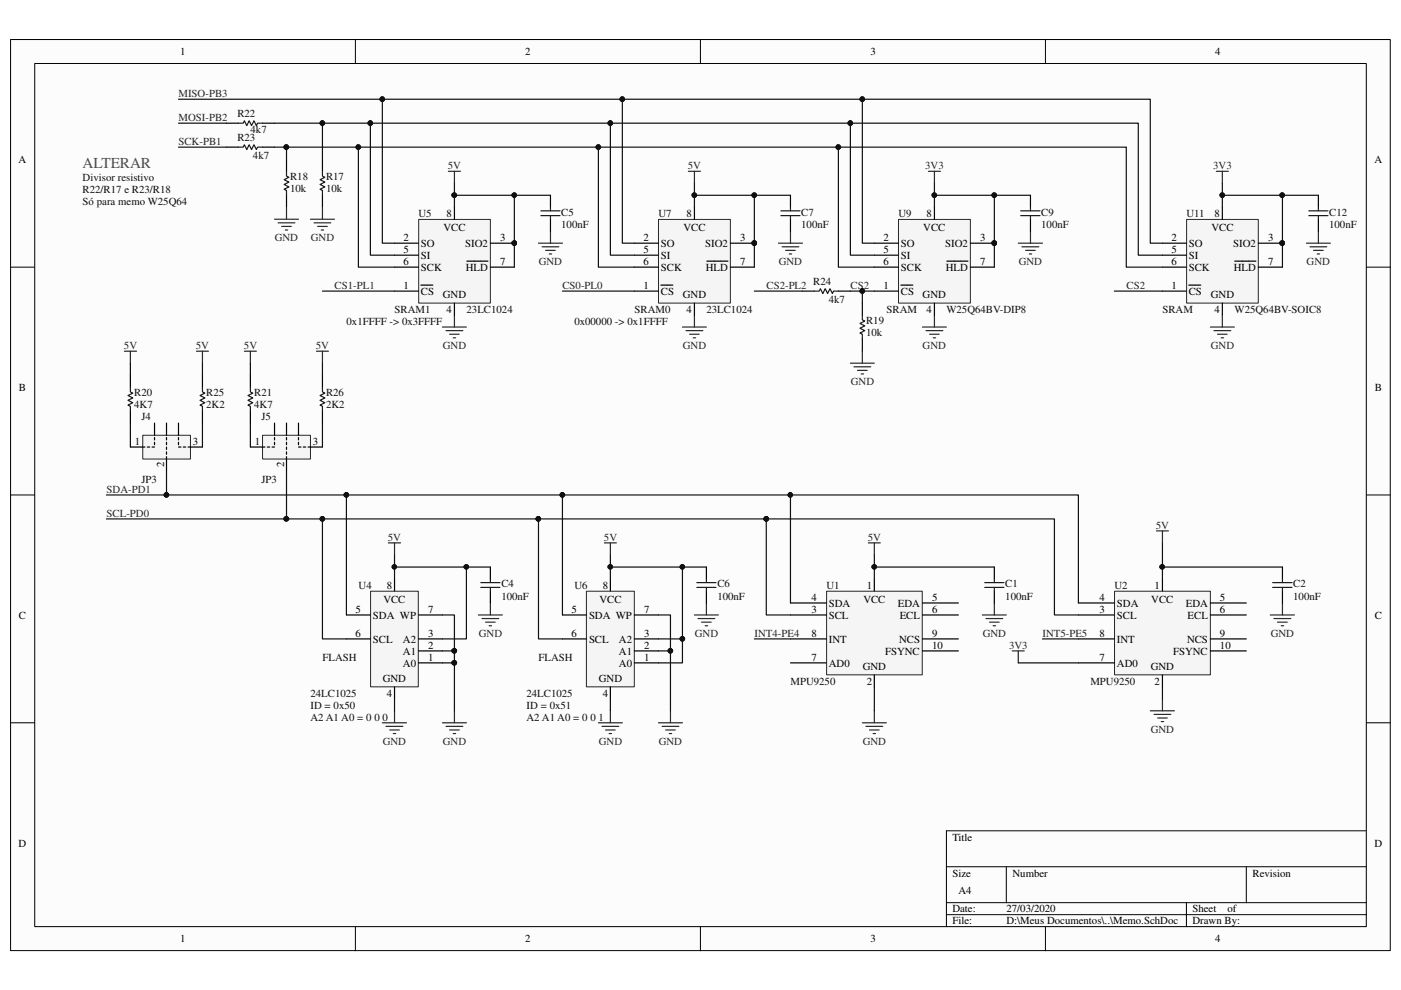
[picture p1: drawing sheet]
<svg xmlns="http://www.w3.org/2000/svg" width="297mm" height="210mm" viewBox="0 0 297 210" stroke-linecap="round" stroke-linejoin="round" font-family="sans-serif">
<path d="M2.3 8.4h292.5v193.1h-292.5z" fill="#fcfcfc"/>
<path d="M2.2 8.4h292.6v193.1h-292.6z" fill="none" stroke="#000" stroke-width=".21"/>
<path d="M7.4 13.5h282.3v183h-282.3z" fill="#fcfcfc"/>
<g fill="none" stroke="#000" stroke-width=".21">
<path d="M7.4 13.5h282.3v183h-282.3zM75.3 8.3v5.1M148.5 8.3v5.1M221.7 8.3v5.1M2.2 56.6h5.1M289.7 56.6h5.1M2.2 104.9h5.1M289.7 104.9h5.1M2.2 153.2h5.1M289.7 153.2h5.1M289.7 176.1h-89v20.4M75.3 196.5v5.1"/>
<path d="M148.5 196.5v5.1M200.7 183.8h89M200.7 191.4h89M200.7 193.9h89M213.4 183.8v7.6M221.7 196.5v5.1M251.5 191.4v5.1M264.2 183.8v7.6"/>
</g>
<g fill="none" stroke="#262626" stroke-width=".25">
<path d="M95.1 36.3h2.5M96.3 36.3v2.6M146 36.3h2.5M147.2 36.3v2.6M196.8 36.3h2.6M198.1 36.3v2.6M58.2 46.5h5.1M59 47.2h3.5M59.7 48h2.1M60.5 48.8h.5M60.7 43.9v2.6M65.8 46.5h5.1"/>
<path d="M66.6 47.2h3.5M67.3 48h2.1M68.1 48.8h.5M68.4 43.9v2.6M114.2 51.6h5M114.9 52.3h3.6M115.7 53.1h2M116.5 53.8h.5M116.7 49v2.6M165.1 51.6h5M165.8 52.3h3.6M166.6 53.1h2"/>
<path d="M167.3 53.8h.5M167.6 49v2.6M215.9 51.6h5.1M216.7 52.3h3.6M217.5 53.1h2M218.2 53.8h.5M218.5 49v2.6M26.4 74.5h2.6M27.6 74.5v2.5M41.7 74.5h2.5M42.9 74.5v2.5M51.8 74.5h2.6"/>
<path d="M53.1 74.5v2.5M67.1 74.5h2.5M68.4 74.5v2.5M93.8 69.3h5.1M94.6 70.1h3.5M95.3 70.9h2.1M96.1 71.6h.5M96.3 66.8v2.5M144.7 69.3h5.1M145.5 70.1h3.5M146.2 70.9h2M147 71.6h.5"/>
<path d="M147.2 66.8v2.5M180.3 77h5.1M181.1 77.8h3.5M181.8 78.5h2.1M182.6 79.3h.5M182.8 74.5v2.5M195.6 69.3h5.1M196.3 70.1h3.6M197.1 70.9h2M197.9 71.6h.5M198.1 66.8v2.5M82.3 115.1h2.6"/>
<path d="M83.6 115.1v2.6M128.1 115.1h2.6M129.4 115.1v2.6M184.1 115.1h2.5M185.4 115.1v2.6M245.2 112.6h2.5M246.5 112.6v2.5M101.4 130.4h5.1M102.2 131.1h3.5M103 131.9h2M103.7 132.7h.5M104 127.8v2.6"/>
<path d="M147.2 130.4h5.1M148 131.1h3.5M148.8 131.9h2M149.5 132.7h.5M149.8 127.8v2.6M208.3 130.4h5.1M209 131.1h3.6M209.8 131.9h2M210.6 132.7h.5M210.8 127.8v2.6M214.6 138h2.6M215.9 138v2.5"/>
<path d="M269.3 130.4h5.1M270.1 131.1h3.6M270.8 131.9h2.1M271.6 132.7h.6M271.9 127.8v2.6M81.1 153.2h5.1M81.8 154h3.6M82.6 154.8h2.1M83.4 155.5h.5M83.6 150.7v2.5M93.8 153.2h5.1M94.6 154h3.5"/>
<path d="M95.3 154.8h2.1M96.1 155.5h.5M96.3 150.7v2.5M126.9 153.2h5M127.6 154h3.6M128.4 154.8h2M129.2 155.5h.5M129.4 150.7v2.5M139.6 153.2h5.1M140.4 154h3.5M141.1 154.8h2.1M141.9 155.5h.5"/>
<path d="M142.2 150.7v2.5M182.8 153.2h5.1M183.6 154h3.6M184.4 154.8h2M185.1 155.5h.5M185.4 150.7v2.5M243.9 150.7h5.1M244.7 151.5h3.5M245.4 152.2h2.1M246.2 153h.5M246.5 148.2v2.5"/>
</g>
<g fill="none" stroke="#000" stroke-width=".25">
<path d="M48 31.2h2.5M48 26.1h2.5M55.7 31.2h2.5M55.7 26.1h2.5M60.7 33.8v2.5M68.4 33.8v2.5M60.7 41.4v2.5M68.4 41.4v2.5M27.6 79.5v2.6M42.9 79.5v2.6M53.1 79.5v2.6M68.4 79.5v2.6"/>
<path d="M170.1 61.7h2.6M177.8 61.7h2.5M182.8 64.3v2.5M182.8 71.9v2.6M27.6 87.2v2.5M42.9 87.2v2.5M53.1 87.2v2.5M68.4 87.2v2.5"/>
</g>
<path d="M50.5 31.2h1.1l.2-.5 .5 1 .5-1 .5 1 .5-1 .6 1 .2-.5h1.1M50.5 26.1h1.1l.2-.5 .5 1 .5-1 .5 1 .5-1 .6 1 .2-.5h1.1M60.7 36.3v1l.6 .3-1.1 .5 1.1 .5-1.1 .5 1.1 .5-1.1 .5 .5 .3v1M68.4 36.3v1l.5 .3-1 .5 1 .5-1 .5 1 .5-1 .5 .5 .3v1M172.7 61.7h1l.2-.5 .6 1 .5-1 .5 1 .5-1 .5 1 .2-.5h1.1M182.8 66.8v1l.5 .3-1 .5 1 .5-1 .5 1 .5-1 .5 .5 .3v1M27.6 82.1v1l.5 .3-1 .5 1 .5-1 .5 1 .5-1 .5 .5 .2v1.1M42.9 82.1v1l.5 .3-1 .5 1 .5-1 .5 1 .5-1 .5 .5 .2v1.1M53.1 82.1v1l.5 .3-1 .5 1 .5-1 .5 1 .5-1 .5 .5 .2v1.1M68.4 82.1v1l.5 .3-1 .5 1 .5-1 .5 1 .5-1 .5 .5 .2v1.1" fill="none" stroke="#1c1c1c" stroke-width=".25"/>
<path d="M88.8 46.6h15.2v17.7h-15.2z" fill="#f5f5f5"/>
<path d="M88.8 46.5h15.2v17.8h-15.2z" fill="none" stroke="#262626" stroke-width=".21"/>
<path d="M83.6 51.6h5.1M104 51.6h5M83.6 61.7h5.1M89.2 60.5h1.4M90.7 60.5h1.1" fill="none" stroke="#000" stroke-width=".25"/>
<circle cx="109" cy="51.5" r=".48" fill="#0e0e0e"/>
<circle cx="109" cy="51.5" r=".48" fill="none" stroke="#0e0e0e" stroke-width=".21"/>
<path d="M83.6 54.1h5.1M83.6 56.6h5.1M96.3 43.9v2.6M99 55.4h4.5M104 56.6h5M96.3 64.3v2.5" fill="none" stroke="#000" stroke-width=".25"/>
<circle cx="109" cy="51.5" r=".48" fill="#0e0e0e"/>
<circle cx="109" cy="51.5" r=".48" fill="none" stroke="#0e0e0e" stroke-width=".21"/>
<path d="M139.7 46.6h15.2v17.7h-15.2z" fill="#f5f5f5"/>
<path d="M139.6 46.5h15.3v17.8h-15.3z" fill="none" stroke="#262626" stroke-width=".21"/>
<path d="M134.5 51.6h5.1M154.9 51.6h5M134.5 61.7h5.1M140.1 60.5h2.6" fill="none" stroke="#000" stroke-width=".25"/>
<circle cx="159.9" cy="51.5" r=".49" fill="#0e0e0e"/>
<circle cx="159.9" cy="51.5" r=".49" fill="none" stroke="#0e0e0e" stroke-width=".21"/>
<path d="M134.5 54.1h5.1M134.5 56.6h5.1M147.2 43.9v2.6M149.9 55.4h4.4M154.9 56.6h5M147.2 64.3v2.5" fill="none" stroke="#000" stroke-width=".25"/>
<circle cx="159.9" cy="51.5" r=".49" fill="#0e0e0e"/>
<circle cx="159.9" cy="51.5" r=".49" fill="none" stroke="#0e0e0e" stroke-width=".21"/>
<path d="M190.5 46.6h15.2v17.7h-15.2z" fill="#f5f5f5"/>
<path d="M190.5 46.5h15.2v17.8h-15.2z" fill="none" stroke="#262626" stroke-width=".21"/>
<path d="M185.4 51.6h5.1M205.7 51.6h5.1M185.4 61.7h5.1M191 60.5h2.5" fill="none" stroke="#000" stroke-width=".25"/>
<circle cx="210.8" cy="51.5" r=".49" fill="#0e0e0e"/>
<circle cx="210.8" cy="51.5" r=".49" fill="none" stroke="#0e0e0e" stroke-width=".21"/>
<path d="M185.4 54.1h5.1M185.4 56.6h5.1M198.1 43.9v2.6M200.7 55.4h4.5M205.7 56.6h5.1M198.1 64.3v2.5" fill="none" stroke="#000" stroke-width=".25"/>
<circle cx="210.8" cy="51.5" r=".49" fill="#0e0e0e"/>
<circle cx="210.8" cy="51.5" r=".49" fill="none" stroke="#0e0e0e" stroke-width=".21"/>
<path d="M251.6 46.6h15.2v17.7h-15.2z" fill="#f5f5f5"/>
<path d="M251.6 46.5h15.2v17.8h-15.2z" fill="none" stroke="#262626" stroke-width=".21"/>
<path d="M246.5 51.6h5M266.8 51.6h5.1M246.5 61.7h5M252 60.5h1.4M253.5 60.5h1.1" fill="none" stroke="#000" stroke-width=".25"/>
<circle cx="271.8" cy="51.5" r=".49" fill="#0e0e0e"/>
<circle cx="271.8" cy="51.5" r=".49" fill="none" stroke="#0e0e0e" stroke-width=".21"/>
<path d="M246.5 54.1h5M246.5 56.6h5M259.2 43.9v2.6M261.8 55.4h4.5M266.8 56.6h5.1M259.2 64.3v2.5" fill="none" stroke="#000" stroke-width=".25"/>
<circle cx="271.8" cy="51.5" r=".49" fill="#0e0e0e"/>
<circle cx="271.8" cy="51.5" r=".49" fill="none" stroke="#0e0e0e" stroke-width=".21"/>
<path d="M257.9 36.3h2.5M259.2 36.3v2.6M277 51.6h5.1M277.7 52.3h3.6M278.5 53.1h2M279.3 53.8h.5M279.5 49v2.6M256.6 69.3h5.1M257.4 70.1h3.5M258.1 70.9h2.1M258.9 71.6h.5M259.2 66.8v2.5" fill="none" stroke="#262626" stroke-width=".25"/>
<path d="M78.6 125.4h10.1v20.2h-10.1z" fill="#f5f5f5"/>
<path d="M78.6 125.3h10.1v20.3h-10.1z" fill="none" stroke="#262626" stroke-width=".21"/>
<path d="M73.4 135.5h5.1M73.4 130.4h5.1M83.6 122.8v2.5M88.7 138h5.1M88.7 135.5h5.1M88.7 130.4h5.1M83.6 145.6v2.6M88.7 140.5h5.1" fill="none" stroke="#000" stroke-width=".25"/>
<path d="M124.4 125.4h10.1v20.2h-10.1z" fill="#f5f5f5"/>
<path d="M124.3 125.3h10.2v20.3h-10.2z" fill="none" stroke="#262626" stroke-width=".21"/>
<path d="M119.2 135.5h5.1M119.2 130.4h5.1M129.4 122.8v2.5M134.5 138h5.1M134.5 135.5h5.1M134.5 130.4h5.1M129.4 145.6v2.6M134.5 140.5h5.1" fill="none" stroke="#000" stroke-width=".25"/>
<path d="M175.3 125.4h20.2v17.7h-20.2z" fill="#f5f5f5"/>
<path d="M175.3 125.3h20.2v17.8h-20.2z" fill="none" stroke="#262626" stroke-width=".21"/>
<path d="M167.6 130.4h7.6M167.6 127.8h7.6M167.6 135.5h7.6M185.4 122.8v2.5M195.6 130.4h7.6M195.6 127.8h7.6M195.6 135.5h7.6M195.6 138h7.6M167.6 140.5h7.6M185.4 143.1v2.5" fill="none" stroke="#000" stroke-width=".25"/>
<path d="M236.3 125.4h20.3v17.7h-20.3z" fill="#f5f5f5"/>
<path d="M236.3 125.3h20.3v17.8h-20.3z" fill="none" stroke="#262626" stroke-width=".21"/>
<g fill="none" stroke="#000" stroke-width=".25">
<path d="M116.7 41.4v2.5M116.7 46.5v2.5M167.6 41.4v2.5M167.6 46.5v2.5M218.5 41.4v2.5M218.5 46.5v2.5M279.5 41.4v2.5M279.5 46.5v2.5M104 120.2v2.6M104 125.3v2.5M149.8 120.2v2.6M149.8 125.3v2.5"/>
<path d="M210.8 120.2v2.6M210.8 125.3v2.5M228.6 130.4h7.7M228.6 127.8h7.7M228.6 135.5h7.7M246.5 122.8v2.5M256.6 130.4h7.6M256.6 127.8h7.6M256.6 135.5h7.6M256.6 138h7.6M271.9 120.2v2.6M271.9 125.3v2.5"/>
<path d="M228.6 140.5h7.7M246.5 143.1v2.5"/>
</g>
<g fill="none" stroke="#1c1c1c" stroke-width=".25">
<path d="M114.7 45.7h4M114.7 44.7h4M116.7 43.9v.8M116.7 45.7v.8M165.6 45.7h4M165.6 44.7h4M167.6 43.9v.8M167.6 45.7v.8M216.4 45.7h4.1M216.4 44.7h4.1M218.5 43.9v.8M218.5 45.7v.8"/>
<path d="M277.5 45.7h4.1M277.5 44.7h4.1M279.5 43.9v.8M279.5 45.7v.8M101.9 124.5h4.1M101.9 123.5h4.1M104 122.8v.7M104 124.5v.8M147.7 124.5h4.1M147.7 123.5h4.1M149.8 122.8v.7M149.8 124.5v.8"/>
<path d="M208.8 124.5h4M208.8 123.5h4M210.8 122.8v.7M210.8 124.5v.8M269.8 124.5h4.1M269.8 123.5h4.1M271.9 122.8v.7M271.9 124.5v.8"/>
</g>
<path d="M30.3 92.3h10.1v5h-10.1z" fill="#f5f5f5"/>
<path d="M30.3 92.3h10.1v5h-10.1z" fill="none" stroke="#262626" stroke-width=".21"/>
<path d="M27.6 94.8h2.6M32.8 89.7v2.5M35.3 89.7v2.5M35.3 97.3v2.6M37.8 89.7v2.5M40.4 94.8h2.5" fill="none" stroke="#000" stroke-width=".25"/>
<path d="M30.2 94.8h2.6v-2.6M35.3 97.3v-5.1M40.4 94.8h-2.6v-2.6" fill="none" stroke="#000" stroke-width=".25" stroke-dasharray=".5 .5"/>
<path d="M55.7 92.3h10.1v5h-10.1z" fill="#f5f5f5"/>
<path d="M55.7 92.3h10.1v5h-10.1z" fill="none" stroke="#262626" stroke-width=".21"/>
<path d="M53.1 94.8h2.6M58.2 89.7v2.5M60.7 89.7v2.5M60.7 97.3v2.6M63.3 89.7v2.5M65.8 94.8h2.6" fill="none" stroke="#000" stroke-width=".25"/>
<path d="M55.7 94.8h2.5v-2.6M60.7 97.3v-5.1M65.8 94.8h-2.5v-2.6" fill="none" stroke="#000" stroke-width=".25" stroke-dasharray=".5 .5"/>
<path d="M159.9 41.4v15.2" fill="none" stroke="#0e0e0e" stroke-width=".25"/>
<circle cx="159.9" cy="51.5" r=".49" fill="#0e0e0e"/>
<circle cx="159.9" cy="51.5" r=".49" fill="none" stroke="#0e0e0e" stroke-width=".21"/>
<circle cx="159.9" cy="41.4" r=".48" fill="#0e0e0e"/>
<circle cx="159.9" cy="41.4" r=".48" fill="none" stroke="#0e0e0e" stroke-width=".21"/>
<path d="M96.3 41.4h12.7v15.2" fill="none" stroke="#0e0e0e" stroke-width=".25"/>
<circle cx="109" cy="51.5" r=".48" fill="#0e0e0e"/>
<circle cx="109" cy="51.5" r=".48" fill="none" stroke="#0e0e0e" stroke-width=".21"/>
<circle cx="109" cy="41.4" r=".48" fill="#0e0e0e"/>
<circle cx="109" cy="41.4" r=".48" fill="none" stroke="#0e0e0e" stroke-width=".21"/>
<circle cx="96.3" cy="41.4" r=".49" fill="#0e0e0e"/>
<circle cx="96.3" cy="41.4" r=".49" fill="none" stroke="#0e0e0e" stroke-width=".21"/>
<path d="M109 41.4h7.7" fill="none" stroke="#0e0e0e" stroke-width=".25"/>
<circle cx="109" cy="41.4" r=".48" fill="#0e0e0e"/>
<circle cx="109" cy="41.4" r=".48" fill="none" stroke="#0e0e0e" stroke-width=".21"/>
<path d="M198.1 41.4v2.5" fill="none" stroke="#0e0e0e" stroke-width=".25"/>
<circle cx="198.1" cy="41.4" r=".49" fill="#0e0e0e"/>
<circle cx="198.1" cy="41.4" r=".49" fill="none" stroke="#0e0e0e" stroke-width=".21"/>
<path d="M198.1 38.9v2.5h12.7v15.2" fill="none" stroke="#0e0e0e" stroke-width=".25"/>
<circle cx="210.8" cy="51.5" r=".49" fill="#0e0e0e"/>
<circle cx="210.8" cy="51.5" r=".49" fill="none" stroke="#0e0e0e" stroke-width=".21"/>
<circle cx="210.8" cy="41.4" r=".49" fill="#0e0e0e"/>
<circle cx="210.8" cy="41.4" r=".49" fill="none" stroke="#0e0e0e" stroke-width=".21"/>
<circle cx="198.1" cy="41.4" r=".49" fill="#0e0e0e"/>
<circle cx="198.1" cy="41.4" r=".49" fill="none" stroke="#0e0e0e" stroke-width=".21"/>
<path d="M210.8 41.4h7.7" fill="none" stroke="#0e0e0e" stroke-width=".25"/>
<circle cx="210.8" cy="41.4" r=".49" fill="#0e0e0e"/>
<circle cx="210.8" cy="41.4" r=".49" fill="none" stroke="#0e0e0e" stroke-width=".21"/>
<path d="M81.1 21v30.6h2.5" fill="none" stroke="#0e0e0e" stroke-width=".25"/>
<circle cx="81" cy="21" r=".49" fill="#0e0e0e"/>
<circle cx="81" cy="21" r=".49" fill="none" stroke="#0e0e0e" stroke-width=".21"/>
<path d="M131.9 21h50.9v30.6h2.6" fill="none" stroke="#0e0e0e" stroke-width=".25"/>
<circle cx="182.8" cy="21" r=".49" fill="#0e0e0e"/>
<circle cx="182.8" cy="21" r=".49" fill="none" stroke="#0e0e0e" stroke-width=".21"/>
<circle cx="131.9" cy="21" r=".49" fill="#0e0e0e"/>
<circle cx="131.9" cy="21" r=".49" fill="none" stroke="#0e0e0e" stroke-width=".21"/>
<path d="M60.7 31.2v2.6" fill="none" stroke="#0e0e0e" stroke-width=".25"/>
<circle cx="60.7" cy="31.2" r=".5" fill="#0e0e0e"/>
<circle cx="60.7" cy="31.2" r=".5" fill="none" stroke="#0e0e0e" stroke-width=".21"/>
<path d="M76 31.2h50.9v25.4h7.6" fill="none" stroke="#0e0e0e" stroke-width=".25"/>
<circle cx="76" cy="31.2" r=".49" fill="#0e0e0e"/>
<circle cx="76" cy="31.2" r=".49" fill="none" stroke="#0e0e0e" stroke-width=".21"/>
<circle cx="126.9" cy="31.2" r=".48" fill="#0e0e0e"/>
<circle cx="126.9" cy="31.2" r=".48" fill="none" stroke="#0e0e0e" stroke-width=".21"/>
<path d="M78.5 26.1v28h5.1" fill="none" stroke="#0e0e0e" stroke-width=".25"/>
<circle cx="78.5" cy="26.1" r=".49" fill="#0e0e0e"/>
<circle cx="78.5" cy="26.1" r=".49" fill="none" stroke="#0e0e0e" stroke-width=".21"/>
<path d="M68.4 26.1v7.7" fill="none" stroke="#0e0e0e" stroke-width=".25"/>
<circle cx="68.3" cy="26.1" r=".49" fill="#0e0e0e"/>
<circle cx="68.3" cy="26.1" r=".49" fill="none" stroke="#0e0e0e" stroke-width=".21"/>
<path d="M129.4 26.1h50.9v28h5.1" fill="none" stroke="#0e0e0e" stroke-width=".25"/>
<circle cx="180.3" cy="26.1" r=".49" fill="#0e0e0e"/>
<circle cx="180.3" cy="26.1" r=".49" fill="none" stroke="#0e0e0e" stroke-width=".21"/>
<circle cx="129.4" cy="26.1" r=".49" fill="#0e0e0e"/>
<circle cx="129.4" cy="26.1" r=".49" fill="none" stroke="#0e0e0e" stroke-width=".21"/>
<path d="M126.9 31.2h50.9v25.4h7.6" fill="none" stroke="#0e0e0e" stroke-width=".25"/>
<circle cx="177.7" cy="31.2" r=".49" fill="#0e0e0e"/>
<circle cx="177.7" cy="31.2" r=".49" fill="none" stroke="#0e0e0e" stroke-width=".21"/>
<circle cx="126.9" cy="31.2" r=".48" fill="#0e0e0e"/>
<circle cx="126.9" cy="31.2" r=".48" fill="none" stroke="#0e0e0e" stroke-width=".21"/>
<path d="M37.8 31.2h10.2M37.8 26.1h10.2M68.4 61.7h15.2M119.2 61.7h15.3M159.9 61.7h10.2M182.8 61.7v2.6" fill="none" stroke="#0e0e0e" stroke-width=".25"/>
<circle cx="182.8" cy="61.7" r=".49" fill="#0e0e0e"/>
<circle cx="182.8" cy="61.7" r=".49" fill="none" stroke="#0e0e0e" stroke-width=".21"/>
<path d="M83.6 120.2h20.4" fill="none" stroke="#0e0e0e" stroke-width=".25"/>
<circle cx="98.9" cy="120.2" r=".48" fill="#0e0e0e"/>
<circle cx="98.9" cy="120.2" r=".48" fill="none" stroke="#0e0e0e" stroke-width=".21"/>
<circle cx="83.6" cy="120.2" r=".46" fill="#0e0e0e"/>
<circle cx="83.6" cy="120.2" r=".46" fill="none" stroke="#0e0e0e" stroke-width=".21"/>
<path d="M139.6 138h2.6M83.6 148.2v2.5M129.4 148.2v2.5" fill="none" stroke="#0e0e0e" stroke-width=".25"/>
<circle cx="142.1" cy="138" r=".49" fill="#0e0e0e"/>
<circle cx="142.1" cy="138" r=".49" fill="none" stroke="#0e0e0e" stroke-width=".21"/>
<path d="M93.8 138h2.5" fill="none" stroke="#0e0e0e" stroke-width=".25"/>
<circle cx="96.3" cy="138" r=".49" fill="#0e0e0e"/>
<circle cx="96.3" cy="138" r=".49" fill="none" stroke="#0e0e0e" stroke-width=".21"/>
<path d="M93.8 140.5h2.5" fill="none" stroke="#0e0e0e" stroke-width=".25"/>
<circle cx="96.3" cy="140.5" r=".49" fill="#0e0e0e"/>
<circle cx="96.3" cy="140.5" r=".49" fill="none" stroke="#0e0e0e" stroke-width=".21"/>
<path d="M129.4 120.2h15.3v20.3h-5.1" fill="none" stroke="#0e0e0e" stroke-width=".25"/>
<circle cx="129.4" cy="120.2" r=".48" fill="#0e0e0e"/>
<circle cx="129.4" cy="120.2" r=".48" fill="none" stroke="#0e0e0e" stroke-width=".21"/>
<circle cx="144.7" cy="120.2" r=".48" fill="#0e0e0e"/>
<circle cx="144.7" cy="120.2" r=".48" fill="none" stroke="#0e0e0e" stroke-width=".21"/>
<circle cx="144.7" cy="135.4" r=".49" fill="#0e0e0e"/>
<circle cx="144.7" cy="135.4" r=".49" fill="none" stroke="#0e0e0e" stroke-width=".21"/>
<path d="M144.7 120.2h5.1" fill="none" stroke="#0e0e0e" stroke-width=".25"/>
<circle cx="144.7" cy="120.2" r=".48" fill="#0e0e0e"/>
<circle cx="144.7" cy="120.2" r=".48" fill="none" stroke="#0e0e0e" stroke-width=".21"/>
<path d="M185.4 120.2h25.4" fill="none" stroke="#0e0e0e" stroke-width=".25"/>
<circle cx="185.4" cy="120.2" r=".48" fill="#0e0e0e"/>
<circle cx="185.4" cy="120.2" r=".48" fill="none" stroke="#0e0e0e" stroke-width=".21"/>
<path d="M114.2 110h48.3M185.4 145.6v5.1M215.9 140.5h12.7M246.5 145.6v2.6" fill="none" stroke="#0e0e0e" stroke-width=".25"/>
<circle cx="114.1" cy="110" r=".48" fill="#0e0e0e"/>
<circle cx="114.1" cy="110" r=".48" fill="none" stroke="#0e0e0e" stroke-width=".21"/>
<circle cx="162.5" cy="110" r=".48" fill="#0e0e0e"/>
<circle cx="162.5" cy="110" r=".48" fill="none" stroke="#0e0e0e" stroke-width=".21"/>
<path d="M114.2 110v25.5h5" fill="none" stroke="#0e0e0e" stroke-width=".25"/>
<circle cx="114.1" cy="110" r=".48" fill="#0e0e0e"/>
<circle cx="114.1" cy="110" r=".48" fill="none" stroke="#0e0e0e" stroke-width=".21"/>
<path d="M162.5 110v20.4h5.1" fill="none" stroke="#0e0e0e" stroke-width=".25"/>
<circle cx="162.5" cy="110" r=".48" fill="#0e0e0e"/>
<circle cx="162.5" cy="110" r=".48" fill="none" stroke="#0e0e0e" stroke-width=".21"/>
<path d="M162.5 110h61.1v20.4h5" fill="none" stroke="#0e0e0e" stroke-width=".25"/>
<circle cx="162.5" cy="110" r=".48" fill="#0e0e0e"/>
<circle cx="162.5" cy="110" r=".48" fill="none" stroke="#0e0e0e" stroke-width=".21"/>
<path d="M68.4 110v25.5h5" fill="none" stroke="#0e0e0e" stroke-width=".25"/>
<circle cx="68.3" cy="110" r=".49" fill="#0e0e0e"/>
<circle cx="68.3" cy="110" r=".49" fill="none" stroke="#0e0e0e" stroke-width=".21"/>
<path d="M73.4 104.9h45.8v25.5" fill="none" stroke="#0e0e0e" stroke-width=".25"/>
<circle cx="73.4" cy="104.9" r=".49" fill="#0e0e0e"/>
<circle cx="73.4" cy="104.9" r=".49" fill="none" stroke="#0e0e0e" stroke-width=".21"/>
<circle cx="119.2" cy="104.9" r=".49" fill="#0e0e0e"/>
<circle cx="119.2" cy="104.9" r=".49" fill="none" stroke="#0e0e0e" stroke-width=".21"/>
<path d="M119.2 104.9h48.4v22.9" fill="none" stroke="#0e0e0e" stroke-width=".25"/>
<circle cx="119.2" cy="104.9" r=".49" fill="#0e0e0e"/>
<circle cx="119.2" cy="104.9" r=".49" fill="none" stroke="#0e0e0e" stroke-width=".21"/>
<circle cx="167.5" cy="104.9" r=".48" fill="#0e0e0e"/>
<circle cx="167.5" cy="104.9" r=".48" fill="none" stroke="#0e0e0e" stroke-width=".21"/>
<path d="M167.6 104.9h61v22.9" fill="none" stroke="#0e0e0e" stroke-width=".25"/>
<circle cx="167.5" cy="104.9" r=".48" fill="#0e0e0e"/>
<circle cx="167.5" cy="104.9" r=".48" fill="none" stroke="#0e0e0e" stroke-width=".21"/>
<path d="M159.9 135.5h7.7M221 135.5h7.6M246.5 120.2h25.4" fill="none" stroke="#0e0e0e" stroke-width=".25"/>
<circle cx="246.4" cy="120.2" r=".48" fill="#0e0e0e"/>
<circle cx="246.4" cy="120.2" r=".48" fill="none" stroke="#0e0e0e" stroke-width=".21"/>
<path d="M35.3 99.9v5" fill="none" stroke="#0e0e0e" stroke-width=".25"/>
<circle cx="35.3" cy="104.9" r=".49" fill="#0e0e0e"/>
<circle cx="35.3" cy="104.9" r=".49" fill="none" stroke="#0e0e0e" stroke-width=".21"/>
<path d="M60.7 99.9v10.1" fill="none" stroke="#0e0e0e" stroke-width=".25"/>
<circle cx="60.7" cy="110" r=".5" fill="#0e0e0e"/>
<circle cx="60.7" cy="110" r=".5" fill="none" stroke="#0e0e0e" stroke-width=".21"/>
<path d="M27.6 77v2.5M42.9 77v2.5M53.1 77v2.5M68.4 77v2.5M27.6 89.7v5.1M42.9 89.7v5.1M53.1 89.7v5.1M68.4 89.7v5.1M22.6 110h91.6" fill="none" stroke="#0e0e0e" stroke-width=".25"/>
<circle cx="60.7" cy="110" r=".5" fill="#0e0e0e"/>
<circle cx="60.7" cy="110" r=".5" fill="none" stroke="#0e0e0e" stroke-width=".21"/>
<circle cx="68.3" cy="110" r=".49" fill="#0e0e0e"/>
<circle cx="68.3" cy="110" r=".49" fill="none" stroke="#0e0e0e" stroke-width=".21"/>
<circle cx="114.1" cy="110" r=".48" fill="#0e0e0e"/>
<circle cx="114.1" cy="110" r=".48" fill="none" stroke="#0e0e0e" stroke-width=".21"/>
<path d="M58.2 31.2h17.8v25.4h7.6" fill="none" stroke="#0e0e0e" stroke-width=".25"/>
<circle cx="76" cy="31.2" r=".49" fill="#0e0e0e"/>
<circle cx="76" cy="31.2" r=".49" fill="none" stroke="#0e0e0e" stroke-width=".21"/>
<circle cx="60.7" cy="31.2" r=".5" fill="#0e0e0e"/>
<circle cx="60.7" cy="31.2" r=".5" fill="none" stroke="#0e0e0e" stroke-width=".21"/>
<path d="M96.3 38.9v5" fill="none" stroke="#0e0e0e" stroke-width=".25"/>
<circle cx="96.3" cy="41.4" r=".49" fill="#0e0e0e"/>
<circle cx="96.3" cy="41.4" r=".49" fill="none" stroke="#0e0e0e" stroke-width=".21"/>
<path d="M37.8 21h94.1v30.6h2.6" fill="none" stroke="#0e0e0e" stroke-width=".25"/>
<circle cx="131.9" cy="21" r=".49" fill="#0e0e0e"/>
<circle cx="131.9" cy="21" r=".49" fill="none" stroke="#0e0e0e" stroke-width=".21"/>
<circle cx="81" cy="21" r=".49" fill="#0e0e0e"/>
<circle cx="81" cy="21" r=".49" fill="none" stroke="#0e0e0e" stroke-width=".21"/>
<path d="M58.2 26.1h71.2v28h5.1" fill="none" stroke="#0e0e0e" stroke-width=".25"/>
<circle cx="68.3" cy="26.1" r=".49" fill="#0e0e0e"/>
<circle cx="68.3" cy="26.1" r=".49" fill="none" stroke="#0e0e0e" stroke-width=".21"/>
<circle cx="78.5" cy="26.1" r=".49" fill="#0e0e0e"/>
<circle cx="78.5" cy="26.1" r=".49" fill="none" stroke="#0e0e0e" stroke-width=".21"/>
<circle cx="129.4" cy="26.1" r=".49" fill="#0e0e0e"/>
<circle cx="129.4" cy="26.1" r=".49" fill="none" stroke="#0e0e0e" stroke-width=".21"/>
<path d="M147.2 38.9v5" fill="none" stroke="#0e0e0e" stroke-width=".25"/>
<circle cx="147.2" cy="41.4" r=".49" fill="#0e0e0e"/>
<circle cx="147.2" cy="41.4" r=".49" fill="none" stroke="#0e0e0e" stroke-width=".21"/>
<path d="M259.2 41.4v2.5" fill="none" stroke="#0e0e0e" stroke-width=".25"/>
<circle cx="259.1" cy="41.4" r=".49" fill="#0e0e0e"/>
<circle cx="259.1" cy="41.4" r=".49" fill="none" stroke="#0e0e0e" stroke-width=".21"/>
<path d="M259.2 38.9v2.5h12.7v15.2" fill="none" stroke="#0e0e0e" stroke-width=".25"/>
<circle cx="271.8" cy="51.5" r=".49" fill="#0e0e0e"/>
<circle cx="271.8" cy="51.5" r=".49" fill="none" stroke="#0e0e0e" stroke-width=".21"/>
<circle cx="271.8" cy="41.4" r=".48" fill="#0e0e0e"/>
<circle cx="271.8" cy="41.4" r=".48" fill="none" stroke="#0e0e0e" stroke-width=".21"/>
<circle cx="259.1" cy="41.4" r=".49" fill="#0e0e0e"/>
<circle cx="259.1" cy="41.4" r=".49" fill="none" stroke="#0e0e0e" stroke-width=".21"/>
<path d="M271.9 41.4h7.6" fill="none" stroke="#0e0e0e" stroke-width=".25"/>
<circle cx="271.8" cy="41.4" r=".48" fill="#0e0e0e"/>
<circle cx="271.8" cy="41.4" r=".48" fill="none" stroke="#0e0e0e" stroke-width=".21"/>
<path d="M180.3 61.7h5.1" fill="none" stroke="#0e0e0e" stroke-width=".25"/>
<circle cx="182.8" cy="61.7" r=".49" fill="#0e0e0e"/>
<circle cx="182.8" cy="61.7" r=".49" fill="none" stroke="#0e0e0e" stroke-width=".21"/>
<path d="M182.8 21h61.1v30.6h2.6M236.3 61.7h10.2" fill="none" stroke="#0e0e0e" stroke-width=".25"/>
<circle cx="182.8" cy="21" r=".49" fill="#0e0e0e"/>
<circle cx="182.8" cy="21" r=".49" fill="none" stroke="#0e0e0e" stroke-width=".21"/>
<path d="M180.3 26.1h61v28h5.2" fill="none" stroke="#0e0e0e" stroke-width=".25"/>
<circle cx="180.3" cy="26.1" r=".49" fill="#0e0e0e"/>
<circle cx="180.3" cy="26.1" r=".49" fill="none" stroke="#0e0e0e" stroke-width=".21"/>
<path d="M177.8 31.2h61v25.4h7.7" fill="none" stroke="#0e0e0e" stroke-width=".25"/>
<circle cx="177.7" cy="31.2" r=".49" fill="#0e0e0e"/>
<circle cx="177.7" cy="31.2" r=".49" fill="none" stroke="#0e0e0e" stroke-width=".21"/>
<path d="M22.6 104.9h50.8v25.5" fill="none" stroke="#0e0e0e" stroke-width=".25"/>
<circle cx="35.3" cy="104.9" r=".49" fill="#0e0e0e"/>
<circle cx="35.3" cy="104.9" r=".49" fill="none" stroke="#0e0e0e" stroke-width=".21"/>
<circle cx="73.4" cy="104.9" r=".49" fill="#0e0e0e"/>
<circle cx="73.4" cy="104.9" r=".49" fill="none" stroke="#0e0e0e" stroke-width=".21"/>
<path d="M93.8 130.4h2.5v20.3" fill="none" stroke="#0e0e0e" stroke-width=".25"/>
<circle cx="96.3" cy="140.5" r=".49" fill="#0e0e0e"/>
<circle cx="96.3" cy="140.5" r=".49" fill="none" stroke="#0e0e0e" stroke-width=".21"/>
<circle cx="96.3" cy="138" r=".49" fill="#0e0e0e"/>
<circle cx="96.3" cy="138" r=".49" fill="none" stroke="#0e0e0e" stroke-width=".21"/>
<path d="M83.6 117.7v5.1" fill="none" stroke="#0e0e0e" stroke-width=".25"/>
<circle cx="83.6" cy="120.2" r=".46" fill="#0e0e0e"/>
<circle cx="83.6" cy="120.2" r=".46" fill="none" stroke="#0e0e0e" stroke-width=".21"/>
<path d="M139.6 130.4h2.6v20.3" fill="none" stroke="#0e0e0e" stroke-width=".25"/>
<circle cx="142.1" cy="138" r=".49" fill="#0e0e0e"/>
<circle cx="142.1" cy="138" r=".49" fill="none" stroke="#0e0e0e" stroke-width=".21"/>
<path d="M129.4 117.7v5.1" fill="none" stroke="#0e0e0e" stroke-width=".25"/>
<circle cx="129.4" cy="120.2" r=".48" fill="#0e0e0e"/>
<circle cx="129.4" cy="120.2" r=".48" fill="none" stroke="#0e0e0e" stroke-width=".21"/>
<path d="M185.4 117.7v5.1" fill="none" stroke="#0e0e0e" stroke-width=".25"/>
<circle cx="185.4" cy="120.2" r=".48" fill="#0e0e0e"/>
<circle cx="185.4" cy="120.2" r=".48" fill="none" stroke="#0e0e0e" stroke-width=".21"/>
<path d="M246.5 115.1v7.7" fill="none" stroke="#0e0e0e" stroke-width=".25"/>
<circle cx="246.4" cy="120.2" r=".48" fill="#0e0e0e"/>
<circle cx="246.4" cy="120.2" r=".48" fill="none" stroke="#0e0e0e" stroke-width=".21"/>
<path d="M147.2 41.4h20.4" fill="none" stroke="#0e0e0e" stroke-width=".25"/>
<circle cx="147.2" cy="41.4" r=".49" fill="#0e0e0e"/>
<circle cx="147.2" cy="41.4" r=".49" fill="none" stroke="#0e0e0e" stroke-width=".21"/>
<circle cx="159.9" cy="41.4" r=".48" fill="#0e0e0e"/>
<circle cx="159.9" cy="41.4" r=".48" fill="none" stroke="#0e0e0e" stroke-width=".21"/>
<path d="M98.9 120.2v15.3h-5.1" fill="none" stroke="#0e0e0e" stroke-width=".25"/>
<circle cx="98.9" cy="120.2" r=".48" fill="#0e0e0e"/>
<circle cx="98.9" cy="120.2" r=".48" fill="none" stroke="#0e0e0e" stroke-width=".21"/>
<path d="M139.6 135.5h5.1" fill="none" stroke="#0e0e0e" stroke-width=".25"/>
<circle cx="144.7" cy="135.4" r=".49" fill="#0e0e0e"/>
<circle cx="144.7" cy="135.4" r=".49" fill="none" stroke="#0e0e0e" stroke-width=".21"/>
<text font-size="3.2" fill="#4c4c4c" x="17.5" y="35.6">ALTERAR</text>
<g font-size="2.3">
<text x="38.2" y="11.7">1</text>
<text x="111.4" y="11.7">2</text>
<text x="184.5" y="11.7">3</text>
<text x="257.6" y="11.7">4</text>
<text x="3.9" y="34.5">A</text>
<text x="291.4" y="34.5">A</text>
<text x="94.7" y="46">8</text>
<text x="145.6" y="46">8</text>
<text x="196.5" y="46">8</text>
<text x="257.5" y="46">8</text>
<text x="85.6" y="51.1">2</text>
<text x="85.6" y="53.6">5</text>
<text x="89.2" y="52.4">SO</text>
<text x="94" y="49.1">VCC</text>
<text x="98.6" y="52.4">SIO2</text>
<text x="106" y="51.1">3</text>
<text x="136.4" y="51.1">2</text>
<text x="136.4" y="53.6">5</text>
<text x="140.1" y="52.4">SO</text>
<text x="144.9" y="49.1">VCC</text>
<text x="149.5" y="52.4">SIO2</text>
<text x="156.9" y="51.1">3</text>
<text x="187.3" y="51.1">2</text>
<text x="187.3" y="53.6">5</text>
<text x="191" y="52.4">SO</text>
<text x="195.7" y="49.1">VCC</text>
<text x="200.4" y="52.4">SIO2</text>
<text x="207.8" y="51.1">3</text>
<text x="248.4" y="51.1">2</text>
<text x="248.4" y="53.6">5</text>
<text x="252" y="52.4">SO</text>
<text x="256.8" y="49.1">VCC</text>
<text x="261.4" y="52.4">SIO2</text>
<text x="268.9" y="51.1">3</text>
<text x="85.6" y="56.2">6</text>
<text x="89.2" y="54.9">SI</text>
<text x="89.2" y="57.4">SCK</text>
<text x="98.8" y="57.4">HLD</text>
<text x="106" y="56.2">7</text>
<text x="136.4" y="56.2">6</text>
<text x="140.1" y="54.9">SI</text>
<text x="140.1" y="57.4">SCK</text>
<text x="149.6" y="57.4">HLD</text>
<text x="156.9" y="56.2">7</text>
<text x="187.3" y="56.2">6</text>
<text x="191" y="54.9">SI</text>
<text x="191" y="57.4">SCK</text>
<text x="200.5" y="57.4">HLD</text>
<text x="207.8" y="56.2">7</text>
<text x="248.4" y="56.2">6</text>
<text x="252" y="54.9">SI</text>
<text x="252" y="57.4">SCK</text>
<text x="261.6" y="57.4">HLD</text>
<text x="268.9" y="56.2">7</text>
<text x="85.6" y="61.3">1</text>
<text x="89.2" y="62.5">CS</text>
<text x="93.9" y="63.3">GND</text>
<text x="136.4" y="61.3">1</text>
<text x="140.1" y="62.5">CS</text>
<text x="144.8" y="63.3">GND</text>
<text x="187.3" y="61.3">1</text>
<text x="191" y="62.5">CS</text>
<text x="195.6" y="63.3">GND</text>
<text x="248.4" y="61.3">1</text>
<text x="252" y="62.5">CS</text>
<text x="256.7" y="63.3">GND</text>
<text x="94.7" y="66.3">4</text>
<text x="145.6" y="66.3">4</text>
<text x="196.5" y="66.3">4</text>
<text x="257.5" y="66.3">4</text>
<text x="4" y="82.8">B</text>
<text x="291.5" y="82.8">B</text>
<text x="28.6" y="94.3">1</text>
<text x="40.9" y="94.3">3</text>
<text x="54" y="94.3">1</text>
<text x="66.3" y="94.3">3</text>
<text x="34.8" y="99" transform="rotate(-90 34.8 99)">2</text>
<text x="60.2" y="99" transform="rotate(-90 60.2 99)">2</text>
<text x="82" y="124.8">8</text>
<text x="127.8" y="124.8">8</text>
<text x="183.8" y="124.8">1</text>
<text x="244.8" y="124.8">1</text>
<text x="4" y="131.2">C</text>
<text x="75.4" y="129.9">5</text>
<text x="79.1" y="131.2">SDA WP</text>
<text x="81.3" y="127.9">VCC</text>
<text x="90.8" y="129.9">7</text>
<text x="121.2" y="129.9">5</text>
<text x="124.9" y="131.2">SDA WP</text>
<text x="127.1" y="127.9">VCC</text>
<text x="136.6" y="129.9">7</text>
<text x="172" y="129.9">3</text>
<text x="172" y="127.4">4</text>
<text x="175.7" y="131.2">SCL</text>
<text x="175.7" y="128.7">SDA</text>
<text x="183" y="127.9">VCC</text>
<text x="190.4" y="128.7">EDA</text>
<text x="190.8" y="131.2">ECL</text>
<text x="197.6" y="127.4">5</text>
<text x="197.6" y="129.9">6</text>
<text x="233.1" y="129.9">3</text>
<text x="233.1" y="127.4">4</text>
<text x="236.8" y="131.2">SCL</text>
<text x="236.8" y="128.7">SDA</text>
<text x="244.1" y="127.9">VCC</text>
<text x="251.4" y="128.7">EDA</text>
<text x="251.8" y="131.2">ECL</text>
<text x="258.7" y="127.4">5</text>
<text x="258.7" y="129.9">6</text>
<text x="291.5" y="131.2">C</text>
<text x="75.4" y="135">6</text>
<text x="79.1" y="136.3">SCL</text>
<text x="85.4" y="136.3">A2</text>
<text x="90.8" y="137.5">2</text>
<text x="90.8" y="135">3</text>
<text x="121.2" y="135">6</text>
<text x="124.9" y="136.3">SCL</text>
<text x="131.2" y="136.3">A2</text>
<text x="136.6" y="137.5">2</text>
<text x="136.6" y="135">3</text>
<text x="172" y="135">8</text>
<text x="175.7" y="136.3">INT</text>
<text x="190.6" y="136.3">NCS</text>
<text x="197.6" y="135">9</text>
<text x="197.6" y="137.5">10</text>
<text x="233.1" y="135">8</text>
<text x="236.8" y="136.3">INT</text>
<text x="251.7" y="136.3">NCS</text>
<text x="258.7" y="135">9</text>
<text x="258.7" y="137.5">10</text>
<text x="85.4" y="141.4">A0</text>
<text x="85.4" y="138.8">A1</text>
<text x="90.8" y="140.1">1</text>
<text x="131.2" y="141.4">A0</text>
<text x="131.2" y="138.8">A1</text>
<text x="136.6" y="140.1">1</text>
<text x="172" y="140.1">7</text>
<text x="175.7" y="141.4">AD0</text>
<text x="182.9" y="142.1">GND</text>
<text x="187.7" y="138.8">FSYNC</text>
<text x="233.1" y="140.1">7</text>
<text x="236.8" y="141.4">AD0</text>
<text x="244" y="142.1">GND</text>
<text x="248.7" y="138.8">FSYNC</text>
<text x="81.1" y="144.7">GND</text>
<text x="82" y="147.7">4</text>
<text x="127" y="144.7">GND</text>
<text x="127.8" y="147.7">4</text>
<text x="183.8" y="145.2">2</text>
<text x="244.8" y="145.2">2</text>
<text x="3.9" y="179.5">D</text>
<text x="201.9" y="178.2">Title</text>
<text x="291.4" y="179.5">D</text>
<text x="201.9" y="185.8">Size</text>
<text x="214.7" y="185.8">Number</text>
<text x="265.6" y="185.8">Revision</text>
<text x="203.2" y="189.7">A4</text>
<text x="201.9" y="193.5">Date:</text>
<text x="201.9" y="196">File:</text>
<text x="213.4" y="196">D:\Meus Documentos\..\Memo.SchDoc</text>
<text x="213.4" y="193.5">27/03/2020</text>
<text x="252.8" y="193.5">Sheet</text>
<text x="252.8" y="196">Drawn By:</text>
<text x="260.3" y="193.5">of</text>
<text x="38.2" y="199.8">1</text>
<text x="111.4" y="199.8">2</text>
<text x="184.5" y="199.8">3</text>
<text x="257.6" y="199.8">4</text>
</g>
<g font-size="2.3" fill="#262626">
<text x="37.8" y="20.6">MISO-PB3</text>
<text x="37.8" y="25.7">MOSI-PB2</text>
<text x="37.8" y="30.7">SCK-PB1</text>
<text x="95" y="35.8">5V</text>
<text x="145.8" y="35.8">5V</text>
<text x="196.2" y="35.8">3V3</text>
<text x="257.2" y="35.8">3V3</text>
<text x="58.2" y="51.1">GND</text>
<text x="65.9" y="51.1">GND</text>
<text x="114.2" y="56.2">GND</text>
<text x="165.1" y="56.2">GND</text>
<text x="216" y="56.2">GND</text>
<text x="277" y="56.2">GND</text>
<text x="70.9" y="61.3">CS1-PL1</text>
<text x="119.2" y="61.3">CS0-PL0</text>
<text x="162.5" y="61.3">CS2-PL2</text>
<text x="180.3" y="61.3">CS2</text>
<text x="238.8" y="61.3">CS2</text>
<text x="26.3" y="74">5V</text>
<text x="41.5" y="74">5V</text>
<text x="51.7" y="74">5V</text>
<text x="67" y="74">5V</text>
<text x="93.9" y="74">GND</text>
<text x="144.8" y="74">GND</text>
<text x="195.6" y="74">GND</text>
<text x="256.7" y="74">GND</text>
<text x="180.4" y="81.6">GND</text>
<text x="22.6" y="104.5">SDA-PD1</text>
<text x="22.6" y="109.6">SCL-PD0</text>
<text x="245.1" y="112.1">5V</text>
<text x="82.3" y="114.6">5V</text>
<text x="128.1" y="114.6">5V</text>
<text x="184" y="114.6">5V</text>
<text x="101.5" y="135">GND</text>
<text x="147.3" y="135">GND</text>
<text x="160" y="135">INT4-PE4</text>
<text x="208.4" y="135">GND</text>
<text x="213.9" y="137.5">3V3</text>
<text x="221" y="135">INT5-PE5</text>
<text x="269.4" y="135">GND</text>
<text x="244" y="155.3">GND</text>
<text x="81.1" y="157.9">GND</text>
<text x="93.9" y="157.9">GND</text>
<text x="127" y="157.9">GND</text>
<text x="139.7" y="157.9">GND</text>
<text x="182.9" y="157.9">GND</text>
</g>
<g font-size="2.3" fill="#0e0e0e">
<text x="50.3" y="30">R23</text>
<text x="50.3" y="24.9">R22</text>
<text x="53.1" y="28.2">4k7</text>
<text x="53.6" y="33.8">4k7</text>
<text x="17.5" y="38.4">Divisor resistivo</text>
<text x="17.5" y="40.9">R22/R17 e R23/R18</text>
<text x="61.5" y="38.1">R18</text>
<text x="61.5" y="40.6">10k</text>
<text x="69.1" y="38.1">R17</text>
<text x="69.1" y="40.6">10k</text>
<text x="17.5" y="43.5">Só para memo W25Q64</text>
<text x="88.7" y="46">U5</text>
<text x="119" y="45.8">C5</text>
<text x="139.6" y="46">U7</text>
<text x="169.9" y="45.8">C7</text>
<text x="190.5" y="46">U9</text>
<text x="220.8" y="45.8">C9</text>
<text x="251.5" y="46">U11</text>
<text x="281.8" y="45.8">C12</text>
<text x="119" y="48.3">100nF</text>
<text x="169.9" y="48.3">100nF</text>
<text x="220.8" y="48.3">100nF</text>
<text x="281.8" y="48.3">100nF</text>
<text x="172.4" y="60.5">R24</text>
<text x="175.7" y="64.3">4k7</text>
<text x="73.5" y="68.9">0x1FFFF -&gt; 0x3FFFF</text>
<text x="83.6" y="66.3">SRAM1</text>
<text x="98.9" y="66.3">23LC1024</text>
<text x="121.8" y="68.9">0x00000 -&gt; 0x1FFFF</text>
<text x="134.5" y="66.3">SRAM0</text>
<text x="149.8" y="66.3">23LC1024</text>
<text x="183.6" y="68.6">R19</text>
<text x="183.6" y="71.2">10k</text>
<text x="188" y="66.3">SRAM</text>
<text x="200.7" y="66.3">W25Q64BV-DIP8</text>
<text x="246.5" y="66.3">SRAM</text>
<text x="261.7" y="66.3">W25Q64BV-SOIC8</text>
<text x="28.4" y="83.9">R20</text>
<text x="43.7" y="83.9">R25</text>
<text x="53.9" y="83.9">R21</text>
<text x="69.1" y="83.9">R26</text>
<text x="28.4" y="86.4">4K7</text>
<text x="30" y="89">J4</text>
<text x="43.7" y="86.4">2K2</text>
<text x="53.9" y="86.4">4K7</text>
<text x="55.4" y="89">J5</text>
<text x="69.1" y="86.4">2K2</text>
<text x="30" y="102.4">JP3</text>
<text x="55.4" y="102.4">JP3</text>
<text x="76" y="124.8">U4</text>
<text x="106.3" y="124.5">C4</text>
<text x="121.8" y="124.8">U6</text>
<text x="152.1" y="124.5">C6</text>
<text x="175.2" y="124.8">U1</text>
<text x="213.1" y="124.5">C1</text>
<text x="236.3" y="124.8">U2</text>
<text x="274.2" y="124.5">C2</text>
<text x="106.3" y="127.1">100nF</text>
<text x="152.1" y="127.1">100nF</text>
<text x="213.1" y="127.1">100nF</text>
<text x="274.2" y="127.1">100nF</text>
<text x="68.4" y="140.1">FLASH</text>
<text x="114.2" y="140.1">FLASH</text>
<text x="65.8" y="147.7">24LC1025</text>
<text x="111.6" y="147.7">24LC1025</text>
<text x="167.6" y="145.2">MPU9250</text>
<text x="231.2" y="145.2">MPU9250</text>
<text x="65.8" y="152.8">A2 A1 A0 = 0 0 0</text>
<text x="65.8" y="150.2">ID = 0x50</text>
<text x="111.6" y="150.2">ID = 0x51</text>
<text x="111.6" y="152.8">A2 A1 A0 = 0 0 1</text>
</g>
</svg>
